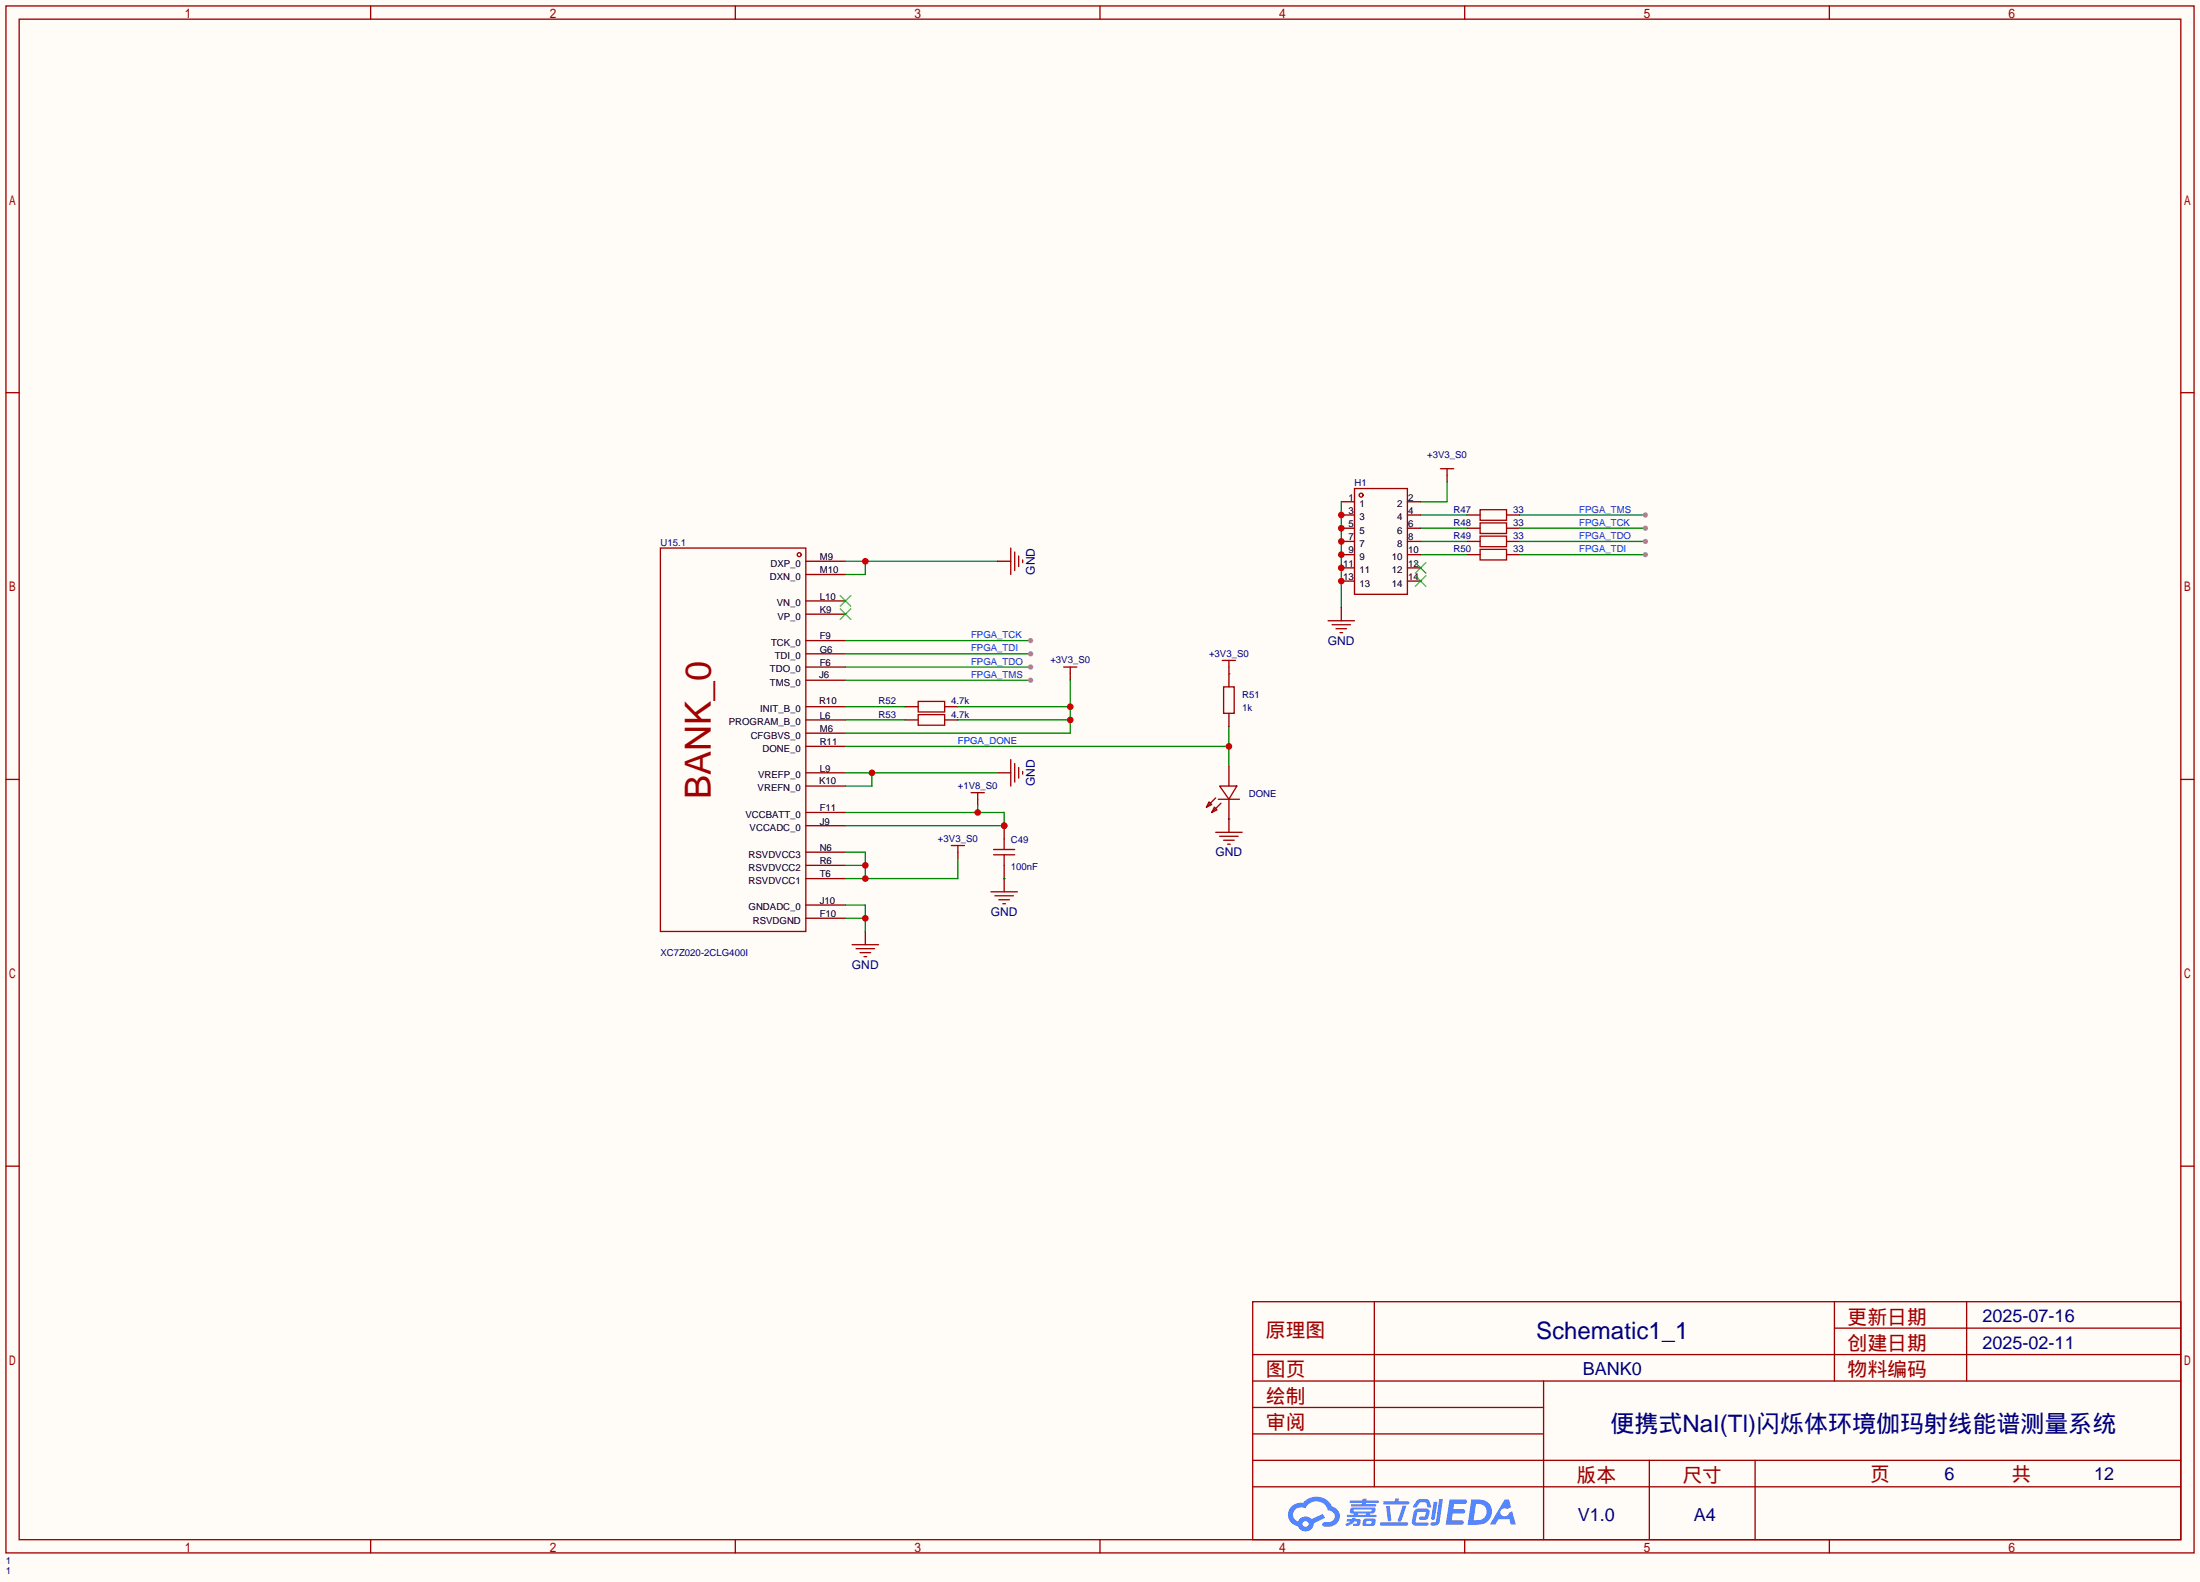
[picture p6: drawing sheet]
<svg xmlns="http://www.w3.org/2000/svg" width="423mm" height="304mm" viewBox="0 0 423 304" stroke-linecap="round" stroke-linejoin="round" font-family="sans-serif">
<path d="M0 0h422.7v303.9h-422.7z" fill="#fffcf7"/>
<g fill="none" stroke="#a10000" stroke-width=".25">
<path d="M1.1 1.1h420.4v297.2h-420.4zM3.7 3.7h415.3v292.1h-415.3zM71.2 1.1v2.6M141.3 1.1v2.6M211.3 1.1v2.6M281.4 1.1v2.6M351.5 1.1v2.6M1.1 75.4h2.6M419 75.4h2.5M1.1 149.7h2.6M419 149.7h2.5M1.1 224h2.6"/>
<path d="M419 224h2.5M240.7 250.1h178.3v45.7h-178.3zM264 250.1v35.5M352.4 250.1v15.2M352.4 255.1h66.6M377.8 250.1v15.2M240.7 270.4h55.8M240.7 265.3h178.3M240.7 275.5h55.8M240.7 260.2h178.3M296.5 265.3v30.5M71.2 295.8v2.5"/>
<path d="M141.3 295.8v2.5M211.3 295.8v2.5M240.7 285.6h178.3M240.7 280.5h178.3M281.4 295.8v2.5M316.9 280.5v15.3M337.2 280.5v15.3M351.5 295.8v2.5"/>
</g>
<g fill="#5487ff">
<path d="M278.5 288h2.1a.97 .97 0 0 1 1.3 .5 .53 .53 0 0 1-.7 .4h-1.8l-.2 1h1.9a.43 .43 0 0 1 .4 .5 .43 .43 0 0 1-.5 .4h-1.9l-.2 1.3h1.7a.45 .45 0 0 1 .6 .1 .45 .45 0 0 1-.2 .6l-3.3 .1z"/>
<path d="M289.1 288.1h.8l.4 1.4-.7 .4a.82 .82 0 0 0-1.2 .1 .82 .82 0 0 0 .1 1.1 .82 .82 0 0 0 1.1 0l.3-.5 .6-.3 .7 2.6h-1l-.2-1.1h-2.1l-.6 1.1h-1.1z"/>
<path d="M275.4 288.5h.8l-.5 3.2a.36 .36 0 0 1-.4 .3 .36 .36 0 0 1-.4-.3z"/>
<path d="M276.5 288h.7l-.6 4.3a1.13 1.13 0 0 1-1.8 .6l.2-.4 .7-.1 .2-.2z"/>
<path d="M272.2 288.3l.6-.3h1a.77 .77 0 0 1 .9 .5l.3 .9-.2 .2h-.5l-.3-.9-.2-.1h-1l-.7 1h-.6l-.1-.2z"/>
<path d="M271.8 290.2l.5-.4h1.7a.66 .66 0 0 1 .6 1l-.1 .4a.81 .81 0 0 1-.9 .8h-.7a.32 .32 0 0 1-.3-.4 .32 .32 0 0 1 .4-.3h.7l.2-.8h-1.6l-.3 1.9 2.1 .1a.32 .32 0 0 1 .3 .3 .32 .32 0 0 1-.3 .3h-2.3l-.5-.3-.1-.5z"/>
<path d="M265.2 292.4h5a.33 .33 0 0 1 .3 .4 .33 .33 0 0 1-.3 .3h-4.9l-.2-.2z"/>
<path d="M269.5 289.3h.7l-.6 2a1.04 1.04 0 0 1-.7 1l-.4-.3z"/>
<path d="M266.3 289.3h.7l.3 2.6a.34 .34 0 0 1-.3 .3 .34 .34 0 0 1-.4-.2z"/>
<path d="M265.8 288.4h2.2l.2-.6h.6l-.1 .6h1.8a.32 .32 0 0 1 .3 .3 .32 .32 0 0 1-.4 .3h-4.5l-.2-.1z"/>
<path d="M258.8 291.8h.9l.1-.2h.7l-.1 .2 .9 .1a.82 .82 0 0 1-.6 1.3h-.8v-.5l.8-.1v-.3h-.5l-.5 .4-1 .5-.2-.5 1-.4h-.8z"/>
<path d="M259.3 288.3h2.5v-.4h.8l-.1 .4h2.2l.2 .2-.2 .2h-2.3v.3h1.8l.2 .2-.2 .2h-4.5l-.2-.2 .1-.2h2l.1-.3h-2.3l-.1-.1z"/>
<path d="M282.7 288l-.8 4.9h1.7a2.47 2.47 0 0 0 2.9-1.7 2.47 2.47 0 0 0-1.4-3zM283.6 288.9a1.61 1.61 0 0 1 2 1.4 1.61 1.61 0 0 1-1.8 1.8h-.7z"/>
<path d="M259.5 289.8a.55 .55 0 0 0-.2 .7 .55 .55 0 0 0 .7 .2l.1 .3h-1.3v.4h5.5l.2-.1-.2-.3h-1.2l.2-.3a.7 .7 0 0 0 .8-.2 .7 .7 0 0 0 0-.9h-4.2zM260.1 290h3.3l.2 .1-.2 .3h-3.3l-.1-.2zM260.8 290.7h1.7l-.2 .3h-1.4z"/>
<path d="M262 291.9a1.05 1.05 0 0 0-.1 1.2 2.91 2.91 0 0 0 2.2-.1 .98 .98 0 0 0 0-1.2l-1.6-.1zM262.6 292.2h.8h.1v.3l-.2 .2h-.8z"/>
<path d="M248.2 289.4a2.23 2.23 0 0 0-.7 2.3 2.23 2.23 0 0 0 1.8 1.5 1.58 1.58 0 0 0 1.8 1 1.58 1.58 0 0 0 1.3-1.6l2.2-1-.5-.8-2.1 1a1.65 1.65 0 0 0-2.7 .5 1.45 1.45 0 0 1-.7-2 1.45 1.45 0 0 1 2-.6l.2 .1a2.3 2.3 0 0 1 2.3-1.4 2.3 2.3 0 0 1 2.1 1.8 1.12 1.12 0 0 1 1.2 1 1.12 1.12 0 0 1-1.1 1.2h-.7a.45 .45 0 0 0-.6 .4 .45 .45 0 0 0 .5 .5 2.21 2.21 0 0 0 2.2-.6 2.21 2.21 0 0 0 .5-2.2 2.13 2.13 0 0 0-1.3-1.1 3.3 3.3 0 0 0-5.6-.7l-1.1 .1zM250.3 292.8a.57 .57 0 0 1 1.1 0 .57 .57 0 0 1-1.1 0z"/>
</g>
<g fill="none" stroke="#a10000" stroke-width=".25">
<path d="M126.9 105.3h27.9v73.6h-27.9z"/>
<circle cx="153.5" cy="106.6" r=".38"/>
</g>
<g fill="none" stroke="#870000" stroke-width=".25">
<path d="M154.8 107.8h7.6M154.8 115.4h7.6M154.8 110.4h7.6M154.8 118h7.6M154.8 123.1h7.6M154.8 135.8h7.6M154.8 125.6h7.6M154.8 128.1h7.6M154.8 138.3h7.6M154.8 130.7h7.6M154.8 143.4h7.6M154.8 158.6h7.6"/>
<path d="M154.8 148.5h7.6M154.8 156.1h7.6M154.8 151h7.6M154.8 140.8h7.6M154.8 173.9h7.6M154.8 176.4h7.6M154.8 163.7h7.6M154.8 166.2h7.6M154.8 168.8h7.6"/>
</g>
<path d="M161.4 114.4l2 2.1M161.4 117l2 2M163.4 114.4l-2 2.1M163.4 117l-2 2" fill="none" stroke="#3c3" stroke-width=".25"/>
<path d="M162.4 123.1h35.6" fill="none" stroke="#008700" stroke-width=".25"/>
<circle cx="198" cy="123.1" r=".51" fill="#999"/>
<path d="M162.4 125.6h35.6" fill="none" stroke="#008700" stroke-width=".25"/>
<circle cx="198" cy="125.6" r=".51" fill="#999"/>
<path d="M162.4 128.1h35.6" fill="none" stroke="#008700" stroke-width=".25"/>
<circle cx="198" cy="128.1" r=".51" fill="#999"/>
<path d="M162.4 130.7h35.6" fill="none" stroke="#008700" stroke-width=".25"/>
<circle cx="198" cy="130.7" r=".51" fill="#999"/>
<path d="M257.7 96.4v20.3M272.9 98.9h8.9M278 92.6v3.8h-5.1M292 98.9h24.1M272.9 106.6h8.9M272.9 104h8.9M272.9 101.5h8.9" fill="none" stroke="#008700" stroke-width=".25"/>
<path d="M278 91.3v1.3M281.8 98.9h2.6M289.4 98.9h2.6M257.7 116.7v2.6M281.8 101.5h2.6M281.8 104h2.6M281.8 106.6h2.6M289.4 101.5h2.6M289.4 104h2.6M289.4 106.6h2.6" fill="none" stroke="#870000" stroke-width=".25"/>
<path d="M276.7 90h2.6M278 90v1.3M284.4 97.9h5v2h-5zM255.1 119.3h5.1M284.4 100.5h5v2h-5zM284.4 103h5v2h-5zM284.4 105.5h5v2.1h-5zM255.9 120h3.6M256.7 120.8h2M257.4 121.5h.5" fill="none" stroke="#a10000" stroke-width=".25"/>
<circle cx="316.1" cy="98.9" r=".51" fill="#999"/>
<path d="M292 101.5h24.1" fill="none" stroke="#008700" stroke-width=".25"/>
<circle cx="316.1" cy="101.5" r=".51" fill="#999"/>
<path d="M292 104h24.1" fill="none" stroke="#008700" stroke-width=".25"/>
<circle cx="316.1" cy="104" r=".51" fill="#999"/>
<path d="M292 106.6h24.1" fill="none" stroke="#008700" stroke-width=".25"/>
<circle cx="316.1" cy="106.6" r=".51" fill="#999"/>
<path d="M162.4 107.8h29.2M166.2 107.8v2.6h-3.8" fill="none" stroke="#008700" stroke-width=".25"/>
<circle cx="166.2" cy="107.8" r=".63" fill="#c00"/>
<path d="M191.6 107.8h2.6M173.9 135.8h2.5M173.9 138.3h2.5M181.5 135.8h2.5M181.5 138.3h2.5M205.6 129.4v1.3" fill="none" stroke="#870000" stroke-width=".25"/>
<path d="M194.2 105.3v5.1M194.9 106v3.6M195.7 106.8v2M196.5 107.6v.5M176.4 134.7h5.1v2.1h-5.1zM176.4 137.3h5.1v2h-5.1zM204.3 128.1h2.6M205.6 128.1v1.3" fill="none" stroke="#a10000" stroke-width=".25"/>
<path d="M162.4 135.8h11.5M162.4 138.3h11.5M236.1 139.6v7.6M162.4 143.4h73.7" fill="none" stroke="#008700" stroke-width=".25"/>
<circle cx="236.1" cy="143.4" r=".63" fill="#c00"/>
<path d="M191.6 148.5h2.6" fill="none" stroke="#870000" stroke-width=".25"/>
<path d="M194.2 145.9v5.1M194.9 146.7v3.5M195.7 147.4v2.1M196.5 148.2v.5" fill="none" stroke="#a10000" stroke-width=".25"/>
<path d="M162.4 148.5h29.2M167.5 148.5v2.5h-5.1" fill="none" stroke="#008700" stroke-width=".25"/>
<circle cx="167.5" cy="148.5" r=".63" fill="#c00"/>
<path d="M187.8 153.5v1.3" fill="none" stroke="#870000" stroke-width=".25"/>
<path d="M186.6 152.3h2.5M187.8 152.3v1.2" fill="none" stroke="#a10000" stroke-width=".25"/>
<path d="M162.4 156.1h30.5v2.5h-30.5M187.8 154.8v1.3" fill="none" stroke="#008700" stroke-width=".25"/>
<g fill="#c00">
<circle cx="187.8" cy="156.1" r=".63"/>
<circle cx="192.9" cy="158.6" r=".63"/>
</g>
<path d="M192.9 158.6v2.6M192.9 166.2v2.6" fill="none" stroke="#870000" stroke-width=".25"/>
<circle cx="192.9" cy="158.6" r=".63" fill="#c00"/>
<path d="M182.8 162.4h2.5M184 162.4v1.3M190.9 164.2h4M190.9 163.2h4M192.9 161.2v2M192.9 164.2v2" fill="none" stroke="#a10000" stroke-width=".25"/>
<path d="M184 163.7v1.3" fill="none" stroke="#870000" stroke-width=".25"/>
<path d="M162.4 163.7h3.8v5.1M162.4 166.2h3.8M184 165v3.8h-21.6" fill="none" stroke="#008700" stroke-width=".25"/>
<g fill="#c00">
<circle cx="166.2" cy="168.8" r=".63"/>
<circle cx="166.2" cy="166.2" r=".63"/>
</g>
<path d="M166.2 178.9v2.6M192.9 168.8v2.5" fill="none" stroke="#870000" stroke-width=".25"/>
<path d="M190.4 171.3h5.1M191.1 172.1h3.6M191.9 172.8h2M192.7 173.6h.5M163.7 181.5h5.1M164.5 182.2h3.5M165.2 183h2.1M166 183.8h.5" fill="none" stroke="#a10000" stroke-width=".25"/>
<path d="M162.4 173.9h3.8v5M162.4 176.4h3.8M192.9 168.8h.1" fill="none" stroke="#008700" stroke-width=".25"/>
<circle cx="166.2" cy="176.4" r=".63" fill="#c00"/>
<g fill="none" stroke="#a10000" stroke-width=".25">
<path d="M260.2 93.9h10.2v20.3h-10.2z"/>
<circle cx="261.5" cy="95.1" r=".38"/>
</g>
<path d="M257.7 96.4h2.5M257.7 98.9h2.5M270.4 111.6h2.5" fill="none" stroke="#870000" stroke-width=".25"/>
<path d="M271.9 110.6l2 2M273.9 110.6l-2 2" fill="none" stroke="#3c3" stroke-width=".25"/>
<circle cx="257.7" cy="98.9" r=".63" fill="#c00"/>
<path d="M257.7 101.5h2.5M270.4 109.1h2.5" fill="none" stroke="#870000" stroke-width=".25"/>
<path d="M271.9 108.1l2 2M273.9 108.1l-2 2" fill="none" stroke="#3c3" stroke-width=".25"/>
<circle cx="257.7" cy="101.5" r=".63" fill="#c00"/>
<path d="M257.7 104h2.5M270.4 106.6h2.5" fill="none" stroke="#870000" stroke-width=".25"/>
<circle cx="257.7" cy="104" r=".63" fill="#c00"/>
<path d="M257.7 106.6h2.5M270.4 104h2.5" fill="none" stroke="#870000" stroke-width=".25"/>
<circle cx="257.7" cy="106.6" r=".63" fill="#c00"/>
<path d="M257.7 109.1h2.5M270.4 101.5h2.5" fill="none" stroke="#870000" stroke-width=".25"/>
<circle cx="257.7" cy="109.1" r=".63" fill="#c00"/>
<path d="M270.4 98.9h2.5M257.7 111.6h2.5" fill="none" stroke="#870000" stroke-width=".25"/>
<circle cx="257.7" cy="111.6" r=".63" fill="#c00"/>
<path d="M270.4 96.4h2.5M236.1 128.1v3.9M236.1 137v2.6M236.1 147.2v3.8M236.1 153.5v6.4" fill="none" stroke="#870000" stroke-width=".25"/>
<g fill="none" stroke="#a10000" stroke-width=".25">
<path d="M234.8 126.9h2.6M235.1 132h2v5h-2zM236.1 126.9v1.2M232.3 154.1l.5 .5-1 .5zM233.3 155.1l.5 .5-1 .5zM233.6 153.3l-1.8 1.8M233.6 159.9h5M234.1 153.5h4M234.3 151h3.3l-1.5 2.5zM234.6 154.3l-1.8 1.8M234.3 160.7h3.6M235.1 161.4h2"/>
<path d="M235.8 162.2h.5"/>
</g>
<path d="M184 138.3h21.6M184 135.8h21.6M205.6 130.7v10.1h-43.2M236.1 129.4h.1M236.1 157.4h.1" fill="none" stroke="#008700" stroke-width=".25"/>
<g fill="#c00">
<circle cx="205.6" cy="138.3" r=".63"/>
<circle cx="205.6" cy="135.8" r=".63"/>
</g>
<text font-size="6.9" fill="#a00000" x="136.6" y="153.5" transform="rotate(-90 136.6 153.5)">BANK_0</text>
<g font-size="4.6" fill="#000080">
<text x="295.1" y="257.2">Schematic1_1</text>
<text x="309.4" y="275">便携式NaI(Tl)闪烁体环境伽玛射线能谱测量系统</text>
</g>
<g font-size="3.8" fill="#a00000">
<text x="243.2" y="256.8">原理图</text>
<text x="355" y="254.3">更新日期</text>
<text x="355" y="259.3">创建日期</text>
<text x="243.2" y="269.5">绘制</text>
<text x="243.2" y="264.4">图页</text>
<text x="355" y="264.4">物料编码</text>
<text x="243.2" y="274.6">审阅</text>
<text x="302.9" y="284.7">版本</text>
<text x="323.2" y="284.7">尺寸</text>
<text x="359.3" y="284.5">页</text>
<text x="386.5" y="284.5">共</text>
</g>
<g font-size="3.5" fill="#000080">
<text x="380.9" y="254">2025-07-16</text>
<text x="380.9" y="259.1">2025-02-11</text>
<text x="304.1" y="264.2">BANK0</text>
<text x="373.6" y="284.3">6</text>
<text x="402.3" y="284.3">12</text>
<text x="303.1" y="292.1">V1.0</text>
<text x="325.4" y="292.1">A4</text>
</g>
<g font-size="2.3" fill="#000080">
<text x="198.8" y="110.4" transform="rotate(-90 198.8 110.4)">GND</text>
<text x="255.1" y="123.9">GND</text>
<text x="198.8" y="151" transform="rotate(-90 198.8 151)">GND</text>
<text x="233.5" y="164.5">GND</text>
<text x="190.3" y="175.9">GND</text>
<text x="163.7" y="186.1">GND</text>
</g>
<g font-size="1.8" fill="#000080">
<text x="274.2" y="88.1">+3V3_S0</text>
<text x="260.2" y="93.4">H1</text>
<text x="279.3" y="98.5">R47</text>
<text x="279.3" y="101">R48</text>
<text x="290.7" y="98.5">33</text>
<text x="290.7" y="101">33</text>
<text x="126.9" y="104.8">U15.1</text>
<text x="279.3" y="103.6">R49</text>
<text x="279.3" y="106.1">R50</text>
<text x="290.7" y="103.6">33</text>
<text x="290.7" y="106.1">33</text>
<text x="201.8" y="127.4">+3V3_S0</text>
<text x="232.3" y="126.2">+3V3_S0</text>
<text x="168.8" y="135.3">R52</text>
<text x="168.8" y="137.8">R53</text>
<text x="182.8" y="135.3">4.7k</text>
<text x="182.8" y="137.8">4.7k</text>
<text x="238.6" y="134">R51</text>
<text x="238.6" y="136.6">1k</text>
<text x="184" y="151.6">+1V8_S0</text>
<text x="239.9" y="153.1">DONE</text>
<text x="180.2" y="161.7">+3V3_S0</text>
<text x="194.2" y="162">C49</text>
<text x="194.2" y="167.1">100nF</text>
<text x="126.9" y="183.6">XC7Z020-2CLG400I</text>
<text x="1.1" y="300.4">1</text>
<text x="1.1" y="302.4">1</text>
</g>
<g font-size="1.8">
<text x="259.1" y="96.2">1</text>
<text x="259.1" y="98.7">3</text>
<text x="259.1" y="101.2">5</text>
<text x="261.2" y="97.4">1</text>
<text x="261.2" y="100">3</text>
<text x="268.4" y="100">4</text>
<text x="268.4" y="97.4">2</text>
<text x="270.5" y="101.2">6</text>
<text x="270.5" y="98.7">4</text>
<text x="270.5" y="96.2">2</text>
<text x="157.5" y="107.6">M9</text>
<text x="259.1" y="103.8">7</text>
<text x="259.1" y="106.3">9</text>
<text x="261.2" y="102.5">5</text>
<text x="261.2" y="105.1">7</text>
<text x="261.2" y="107.6">9</text>
<text x="267.4" y="107.6">10</text>
<text x="268.4" y="105.1">8</text>
<text x="268.4" y="102.5">6</text>
<text x="270.5" y="106.3">10</text>
<text x="270.5" y="103.8">8</text>
<text x="147.9" y="111.4">DXN_0</text>
<text x="148" y="108.9">DXP_0</text>
<text x="157.5" y="110.1">M10</text>
<text x="258" y="108.9">11</text>
<text x="258" y="111.4">13</text>
<text x="261.2" y="110.1">11</text>
<text x="261.2" y="112.7">13</text>
<text x="267.4" y="112.7">14</text>
<text x="267.4" y="110.1">12</text>
<text x="270.5" y="111.4">14</text>
<text x="270.5" y="108.9">12</text>
<text x="149.3" y="116.5">VN_0</text>
<text x="149.4" y="119">VP_0</text>
<text x="157.5" y="115.2">L10</text>
<text x="157.5" y="117.8">K9</text>
<text x="148.1" y="124.1">TCK_0</text>
<text x="157.5" y="122.8">F9</text>
<text x="157.5" y="125.4">G6</text>
<text x="147.9" y="129.2">TDO_0</text>
<text x="147.9" y="131.7">TMS_0</text>
<text x="148.8" y="126.6">TDI_0</text>
<text x="157.4" y="130.2">J6</text>
<text x="157.5" y="127.9">F6</text>
<text x="146.1" y="136.8">INIT_B_0</text>
<text x="157.4" y="135.3">R10</text>
<text x="140" y="139.3">PROGRAM_B_0</text>
<text x="144.2" y="141.9">CFGBVS_0</text>
<text x="157.5" y="143.2">R11</text>
<text x="157.5" y="140.6">M6</text>
<text x="157.5" y="138.1">L6</text>
<text x="145.7" y="149.5">VREFP_0</text>
<text x="146.5" y="144.4">DONE_0</text>
<text x="157.5" y="148.2">L9</text>
<text x="145.6" y="152">VREFN_0</text>
<text x="157.4" y="150.5">K10</text>
<text x="157.5" y="155.9">F11</text>
<text x="143.2" y="157.1">VCCBATT_0</text>
<text x="144" y="159.7">VCCADC_0</text>
<text x="157.5" y="158.4">J9</text>
<text x="143.8" y="164.7">RSVDVCC3</text>
<text x="143.8" y="167.3">RSVDVCC2</text>
<text x="157.5" y="163.5">N6</text>
<text x="157.5" y="166">R6</text>
<text x="143.8" y="169.8">RSVDVCC1</text>
<text x="157.5" y="173.6">J10</text>
<text x="157.5" y="168.6">T6</text>
<text x="143.8" y="174.9">GNDADC_0</text>
<text x="144.6" y="177.4">RSVDGND</text>
<text x="157.5" y="176.2">F10</text>
</g>
<g font-size="1.8" fill="#00f">
<text x="303.4" y="98.5">FPGA_TMS</text>
<text x="303.4" y="101">FPGA_TCK</text>
<text x="303.4" y="103.6">FPGA_TDO</text>
<text x="303.4" y="106.1">FPGA_TDI</text>
<text x="186.6" y="122.6">FPGA_TCK</text>
<text x="186.6" y="125.1">FPGA_TDI</text>
<text x="186.6" y="127.7">FPGA_TDO</text>
<text x="186.6" y="130.2">FPGA_TMS</text>
<text x="184" y="142.9">FPGA_DONE</text>
</g>
</svg>
